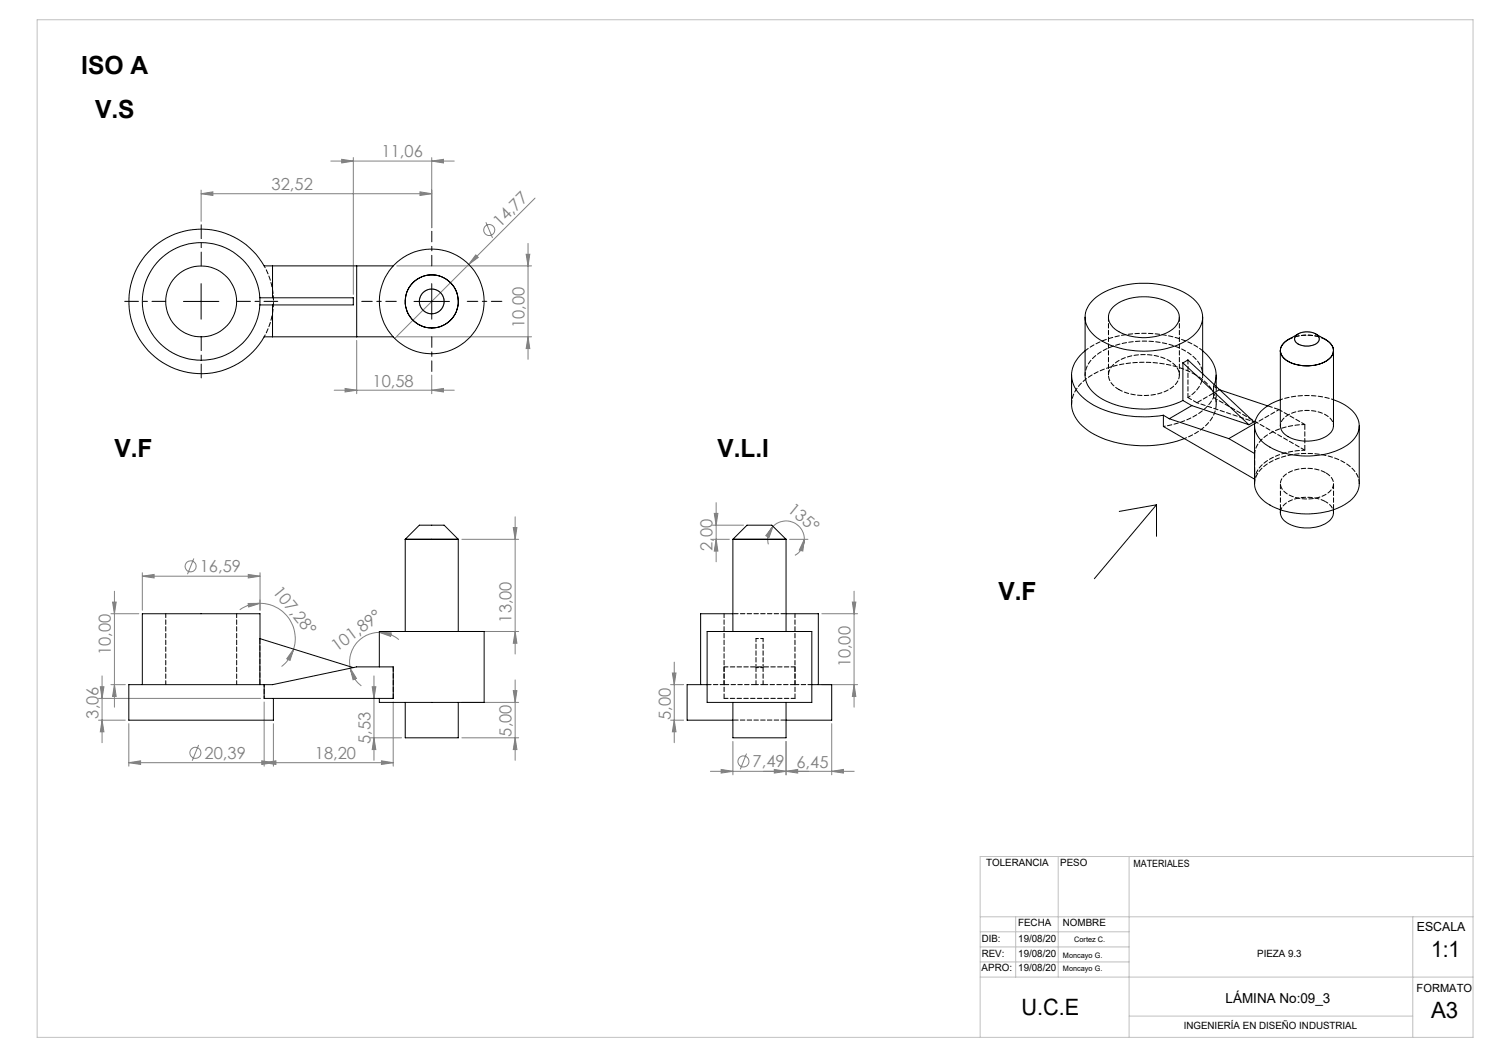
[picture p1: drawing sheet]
<svg xmlns="http://www.w3.org/2000/svg" width="420mm" height="297mm" viewBox="0 0 420 297" stroke-linecap="round" stroke-linejoin="round" font-family="sans-serif">
<g fill="none" stroke="#808080" stroke-width=".28">
<path d="M56.7 54.6l3.3-.5v1zM56.7 53.6v8.8M56.7 54.6h65.1M93.3 45.4h34.8M96.4 44.9l3.3 .5-3.3 .6zM99.7 44.4v38.6M118.5 54.1l3.3 .5-3.3 .5zM121.8 45.4l3.3-.5v1.1zM121.8 44.4v19.8M150.9 55.9l-39.6 39.6M111.9 75h38M134.2 71.9l.7 .7-2.7 2z"/>
<path d="M137.1 62.7l1.8 4.4M148.4 71.7h1l-.5 3.3zM148.9 68.6v32.7M100.6 96v15.1M111.9 95h38M148.9 95l.5 3.3h-1zM365.5 94.6a4.8 4.8 0 0 1 6.5 .4 2.08 2.08 0 0 1-2.3 2.5 4 4 0 0 1-4.5-1.7v-.6zM94.3 110.1h33.8M97.3 109.6l3.3 .5-3.3 .5zM121.8 110.1l3.3-.5v1zM121.8 105.8v5.3M54.7 157.5l-1.8 4.5"/>
<path d="M130.3 152.1h16M144.8 148.8h1l-.5 3.3zM145.3 145.8v38.7M201 152.1h4.7M201 148.1h8.7M201.5 144.8h1l-.5 3.3zM202 141.8v16.7M202 152.1l.5 3.3h-1zM218.1 148.4l-1.2 3.2-.9-.5zM218.1 148.4a5.2 5.2 0 0 1 5.6-1.1 5.2 5.2 0 0 1 3.2 4.8M218.1 148.4a5.2 5.2 0 0 0-1.4 5.1M222.7 152.1h5.2"/>
<path d="M226.9 152.1l-.5 3.3-.9-.3zM226.9 152.1a5.2 5.2 0 0 1-2.7 4.5M31.3 173.1h7.9M31.7 169.8h1.1l-.5 3.3zM32.3 166.8v32.7M40.1 162.5l3.4-.5v1zM40.1 161.5v10.6M40.1 162.5h33.2M70 170.2h3.3l-3.2 1zM70 162l3.3 .5-3.3 .5zM73.3 170.2a10 10 0 0 1 9.5 12.9M73.3 170.2l-3.2 .5-2.5 1.3"/>
<path d="M73.3 161.5v10.6M107 178.4l3.3 .1-.1 1zM107 178.4a8.4 8.4 0 0 0-8.2 10.1M107 178.4l2.9 .5 2.6 1.5M130.3 178.1h16M145.3 178.1l.5 3.3h-1zM231.8 173.1h10.1M240.4 169.8h1l-.5 3.3zM240.9 166.8v32.7M27.8 197h45.7M28.3 193.7h1l-.5 3.3zM28.8 190.6v18.9"/>
<path d="M31.3 193.1h4M32.3 193.1l.5 3.3h-1.1zM74.5 198v18.1M82.8 183.1l-1 3.2-.9-.5zM82.8 183.1l-1.2 2.5-1.1 1.5-1.1 .9M98.8 188.5l1.7 2.8-.9 .4zM98.8 188.5l1.1 2.8 2 2.2M105 193.7h1l-.5 3.3zM105.5 190.6v23.9M110.9 198v18.1M130.3 198.1h16M144.8 194.8h1l-.5 3.3z"/>
<path d="M145.3 191.8v22.7M189.2 193.1h3.6M189.7 189.8h1l-.5 3.3zM190.2 186.8v22.7M231.8 193.1h10.1M240.9 193.1l.5 3.3h-1zM27.8 203.1h7.5M28.8 203.1l.5 3.3h-1zM36.3 215.1l3.4-.5v1zM36.3 204.1v12M56 210.1l-1.8 4.5M73.8 214.6l3.3 .5-3.3 .5z"/>
<path d="M74.5 215.1l3.3-.5v1zM77.1 204.1v12M104.5 208.1h8.8M105.5 208.1l.5 3.3h-1zM107.6 214.6l3.3 .5-3.3 .5zM110.9 215.1h-74.6M130.3 208.1h16M145.3 208.1l.5 3.3h-1zM189.2 203.1h3.6M190.2 203.1l.5 3.3h-1zM203.4 217l3.3 .6-3.3 .4zM206.7 209.1v9.4"/>
<path d="M210.6 212.5l-1.8 4.5M218.4 217l3.3 .6-3.3 .4zM221.7 217.6l3.3-.6v1zM221.7 209.1v9.4M234.6 217.6l3.3-.6v1zM234.6 204.1v14.4M240.9 217.6h-40.5"/>
<circle cx="138" cy="64.9" r="1.56"/>
<circle cx="121.8" cy="85" r="3.5"/>
<circle cx="53.8" cy="159.8" r="1.56"/>
<circle cx="55.1" cy="212.3" r="1.55"/>
<circle cx="209.7" cy="214.8" r="1.55"/>
</g>
<path d="M51.8 85h9.9M56.7 80v10M116.8 85h10M121.8 80v10M326.2 142.4l-17.5 20.8M326.2 142.4v8.9M326.2 142.4l-10.5 1.8" fill="none" stroke="#000" stroke-width=".28"/>
<path d="M10.5 5.6h405v287h-405zM276.5 258.6h139M286.5 258.6v17M298.5 241.6v34M318.5 241.6v51M398.5 258.6v34M415.5 241.6h-139v51M276.5 267.1h42M276.5 271.3h42M276.5 262.8h42M276.5 275.6h139M318.5 286.6h80" fill="none" stroke="#c0c0c0" stroke-width=".28"/>
<path d="M121.8 75v-9.8M111.8 85h-9.8M121.8 95v9.8M131.8 85h9.8" fill="none" stroke="#000" stroke-width=".28" stroke-dasharray="15.2 1.3 1.3 1.3" stroke-dashoffset="12.3"/>
<path d="M56.8 75v-11.6M46.8 85h-11.6M56.8 95v11.6M66.8 85h11.5" fill="none" stroke="#000" stroke-width=".28" stroke-dasharray="15.2 1.3 1.3 1.3" stroke-dashoffset="11.3"/>
<g fill="#808080">
<path d="M134.2 71.9l.7 .7-2.7 2z"/>
<path d="M82.8 183.1l-1 3.2-.9-.5zM70 170.2h3.3l-3.2 1z"/>
<path d="M226.9 152.1l-.5 3.3-.9-.3zM218.1 148.4l-1.2 3.2-.9-.5z"/>
<path d="M73.8 214.6l3.3 .5-3.3 .5zM36.3 215.1l3.4-.5v1zM70 162l3.3 .5-3.3 .5zM40.1 162.5l3.4-.5v1zM221.7 217.6l3.3-.6v1zM203.4 217l3.3 .6-3.3 .4z"/>
<path d="M56.7 54.6l3.3-.5v1zM118.5 54.1l3.3 .5-3.3 .5zM96.4 44.9l3.3 .5-3.3 .6zM121.8 45.4l3.3-.5v1.1zM97.3 109.6l3.3 .5-3.3 .5zM121.8 110.1l3.3-.5v1zM218.4 217l3.3 .6-3.3 .4zM234.6 217.6l3.3-.6v1z"/>
<path d="M107 178.4l3.3 .1-.1 1zM98.8 188.5l1.7 2.8-.9 .4z"/>
<path d="M28.8 203.1l.5 3.3h-1zM28.3 193.7h1l-.5 3.3zM145.3 208.1l.5 3.3h-1zM144.8 194.8h1l-.5 3.3zM145.3 178.1l.5 3.3h-1zM144.8 148.8h1l-.5 3.3zM240.9 193.1l.5 3.3h-1zM240.4 169.8h1l-.5 3.3zM202 152.1l.5 3.3h-1zM201.5 144.8h1l-.5 3.3z"/>
<path d="M31.7 169.8h1.1l-.5 3.3zM32.3 193.1l.5 3.3h-1.1zM105 193.7h1l-.5 3.3zM105.5 208.1l.5 3.3h-1zM148.4 71.7h1l-.5 3.3zM148.9 95l.5 3.3h-1zM189.7 189.8h1l-.5 3.3zM190.2 203.1l.5 3.3h-1z"/>
<path d="M74.5 215.1l3.3-.5v1zM107.6 214.6l3.3 .5-3.3 .5z"/>
</g>
<g fill="none" stroke="#000" stroke-width=".28">
<path d="M76.9 75v9M100.6 75v20M110.9 75h-36.4a20.4 20.4 0 0 0-30.8-5.7 20.4 20.4 0 0 0 0 31.4 20.4 20.4 0 0 0 30.8-5.7h36.4M73.3 84h26.4v2h-26.4M76.9 86v9M306.1 89.5v16.3a8.2 8.2 0 0 0 4.9 6.8 26.1 26.1 0 0 0 22.7 .4M306.1 99a8.2 8.2 0 0 0-3.3 9.4 14.4 14.4 0 0 0 8.8 7.3 33.6 33.6 0 0 0 16.6 1.4M308.1 84.9a20.5 20.5 0 0 1 14.6-5 21 21 0 0 1 14.5 5 6.4 6.4 0 0 1-.6 9.7 23.6 23.6 0 0 1-18.6 4.1 16.6 16.6 0 0 1-10.9-5.9 6.1 6.1 0 0 1 1-7.9zM313.9 86.7a14.4 14.4 0 0 1 13.6-2.3 6.6 6.6 0 0 1 5.1 4.8 5.5 5.5 0 0 1-4.3 5 15.3 15.3 0 0 1-13.9-1.5 3.9 3.9 0 0 1-.5-6zM339.2 99a8.1 8.1 0 0 1 3.3 9.5M339.2 89.5v15.9M361.1 98.9v21.2a4.4 4.4 0 0 0 3.5 3.7 11.3 11.3 0 0 0 10.4-1.5l1-1.2 .1-.9v-21.3"/>
<path d="M365.5 94.7a4.9 4.9 0 0 1 6.5 .3 1.8 1.8 0 0 1-1.8 2.4 4.2 4.2 0 0 1-5-1.5v-.6zM366.2 94.2l-2.9 1.6a3.2 3.2 0 0 0-2.1 3.1 3.2 3.2 0 0 0 2.1 3 11.2 11.2 0 0 0 11.7-.8 3 3 0 0 0-.8-5.1l-3.1-1.8M302.3 105.8v8.2a10 10 0 0 0 5.5 8 32.3 32.3 0 0 0 26.3 1.7M328.2 117.1v3.2l25.7 14.8M328.2 117.1l1.6 1M329.8 118.1l16.8 5.6M333.7 102.3l1.4-.8 18.6 17.5-1.4 .8M333.7 102.3l18.6 17.5M333.7 113l2.5 1.4M333.7 102.3v10.7M336.2 114.4l-6.4 3.7M336.2 114.4l16.1 5.4"/>
<path d="M343 105.8v3.2M344.1 110l13.4 4.5M353.9 119.5l-7.3 4.2M361.1 112.7a10.9 10.9 0 0 0-6.9 5.7 6.3 6.3 0 0 0 3.2 7.3 22.3 22.3 0 0 0 23.3-.7 5.8 5.8 0 0 0 .2-9.7l-2.2-1.5-2.6-1.1M346.6 123.7l7.3 4.2M353.9 120.1v16.3a7.7 7.7 0 0 0 5.1 6.5 22.8 22.8 0 0 0 21-1.1 6.6 6.6 0 0 0 3.4-5.4v-16.3M114.3 152.1h15M114.3 152.1l4-4h7l4 4M114.3 152.1v26M129.3 152.1v26M206.7 152.1h15M206.7 152.1l4-4h7l4 4"/>
<path d="M206.7 152.1v26M221.7 152.1v26M361.1 143.8a4.1 4.1 0 0 0 3.1 4.3 11 11 0 0 0 11-1.5l.8-1.3 .1-1.5M199.5 178.1h29.5v20h-29.5zM206.7 173.1h-9.1v20M221.7 173.1h9.1v20M40.1 193.1v-20h33.2v20M73.3 180.1l26.4 8.2M74.5 193.1h-38.2v10h40.8v-6.1M74.5 193.1h2.4l23.7-5h10.3v8.9h-36.4zM107 188.1v-10h29.6v20h-29.6v-1.1M114.3 198.1v10h15v-10"/>
<path d="M199.5 193.1h-5.7v10h12.9M206.7 198.1v10h15v-10M229 193.1h5.6v10h-12.9"/>
<circle cx="56.7" cy="85" r="10"/>
<circle cx="56.7" cy="85" r="16.6"/>
<circle cx="121.8" cy="85" r="7.5"/>
<circle cx="121.8" cy="85" r="3.5"/>
<circle cx="121.8" cy="85" r="14.8"/>
</g>
<path d="M337.1 105.6a10 10 0 0 1 5.9 9 11 11 0 0 1-6.6 8.1l-2.3 1M376.1 112.7a24.4 24.4 0 0 0-14.9 0M374 141.5a3.7 3.7 0 0 1 2.1 3.1M74.5 197v-3.9M213.2 193.1h2M215.2 180.1h-2M215.2 188.3h-2" fill="none" stroke="#000" stroke-width=".28" stroke-dasharray="1.3 .6" stroke-dashoffset=".6"/>
<path d="M337.6 113.6l6.4-3.7M361.2 136.4v7.4M374 133.4a3.2 3.2 0 0 1 2.1 2.7 3.2 3.2 0 0 1-1.7 3.1 11 11 0 0 1-12.2-.6 3.1 3.1 0 0 1 1-5.2 11.7 11.7 0 0 1 10.8 0M361.2 144.6a4.2 4.2 0 0 1 3.2-3.6 11.9 11.9 0 0 1 9.6 .5M376.1 143.8v-7.4M206.7 173.1h15M73.3 180.1v13M221.7 203.1h-15" fill="none" stroke="#000" stroke-width=".28" stroke-dasharray="1.3 .6" stroke-dashoffset="-.2"/>
<path d="M339.3 105.8v-.4M342.3 112.1v-3.2M342.5 108.5l-.2 .4M344.1 110l-.1-.1M353.9 135.1h.1M353.9 127.9h.1M110.9 197v-8.9M204.2 197v-8.9M224.2 197v-8.9" fill="none" stroke="#000" stroke-width=".28" stroke-dasharray="1.3 .6"/>
<path d="M306.1 98.9a29.5 29.5 0 0 1 22.3-4.4 23.8 23.8 0 0 1 10.9 4.4M315.6 109.9a15.1 15.1 0 0 0 15.3-.9 4 4 0 0 0-.5-6.9 15 15 0 0 0-16 .4 4 4 0 0 0 .6 7l.6 .4M368 119.7l-7.2-4.2M46.8 173.1v20M204.2 173.1v20M66.8 193.1v-20M204.2 197h20M204.2 193.1h-4.7M224.2 193.1v-20M224.2 188.1h-20M229 193.1h-4.8" fill="none" stroke="#000" stroke-width=".28" stroke-dasharray="1.3 .6" stroke-dashoffset=".2"/>
<path d="M74.5 95a20.4 20.4 0 0 0 0-20M353.7 119l-16.1-5.4M361.2 120.1a4.5 4.5 0 0 1 3.6-3.7 11 11 0 0 1 10.4 1.5l.6 .9 .3 1.3" fill="none" stroke="#000" stroke-width=".28" stroke-dasharray="1.3 .6" stroke-dashoffset=".7"/>
<path d="M374 95.8a11.7 11.7 0 0 0-10.6 0M360.8 115.5l-3.2-1M353.9 135.1v-7.2M368 127v-7.3M204.2 193.1h9M215.2 193.1h9" fill="none" stroke="#000" stroke-width=".28" stroke-dasharray="1.3 .6" stroke-dashoffset="-.1"/>
<path d="M368 119.7a17.3 17.3 0 0 0-12.7 5l-1.1 1.9-.3 1.3M353.9 135.1a8.2 8.2 0 0 1 5.6-6.3 22.2 22.2 0 0 1 8.5-1.8" fill="none" stroke="#000" stroke-width=".28" stroke-dasharray="1.3 .6" stroke-dashoffset=".4"/>
<path d="M312.7 89.5v16.3M332.7 105.8v-16.3M335.1 101.5v10.6M335.1 112.1l2.5 1.5M342.3 112.1l25.7 14.9M343.1 113.9v-4.9M383.4 136.4a8.1 8.1 0 0 0-5.6-6.7 22.8 22.8 0 0 0-20.9 1.5 6.7 6.7 0 0 0-3 5.2M213.2 188.3v4.8M215.2 188.3v4.8" fill="none" stroke="#000" stroke-width=".28" stroke-dasharray="1.3 .6" stroke-dashoffset=".1"/>
<path d="M335.1 112.1a7.2 7.2 0 0 0 3.8-8.3 12.2 12.2 0 0 0-8.2-6.4 25.9 25.9 0 0 0-20.6 2.1 7.8 7.8 0 0 0-4 6.3M353.9 119.5l6.9-4" fill="none" stroke="#000" stroke-width=".28" stroke-dasharray="1.3 .6" stroke-dashoffset=".5"/>
<path d="M302.3 113.9a9.7 9.7 0 0 1 5.3-7.9 31.6 31.6 0 0 1 29.5-.4M213.2 188.3v-8.2M215.2 188.3v-8.2" fill="none" stroke="#000" stroke-width=".28" stroke-dasharray="1.3 .6" stroke-dashoffset=".3"/>
<path d="M328.2 120.3a21 21 0 0 0 13.2-6.7l.9-1.5" fill="none" stroke="#000" stroke-width=".28" stroke-dasharray="1.3 .6" stroke-dashoffset=".8"/>
<path d="M344 109.9l-1.7-1" fill="none" stroke="#000" stroke-width=".28" stroke-dasharray="1.3 .6" stroke-dashoffset="1"/>
<g font-size="7.1">
<text x="22.9" y="20.9">ISO A</text>
<text x="26.8" y="33.2">V.S</text>
<text x="32.3" y="128.8">V.F</text>
<text x="202.4" y="128.8">V.L.I</text>
<text x="281.6" y="169.1">V.F</text>
</g>
<g font-size="6.3">
<text x="403.7" y="270">1:1</text>
<text x="288.1" y="286.2">U.C.E</text>
<text x="403.7" y="287.2">A3</text>
</g>
<g font-size="4.7" fill="#808080">
<text x="107.6" y="44.4">11,06</text>
<text x="76.6" y="53.6">32,52</text>
<text x="141" y="64.3" transform="rotate(-45 141 64.3)">14,77</text>
<text x="147.9" y="92.6" transform="rotate(-90 147.9 92.6)">10,00</text>
<text x="105.1" y="109">10,58</text>
<text x="222" y="144.3" transform="rotate(40 222 144.3)">135°</text>
<text x="201" y="155.5" transform="rotate(-90 201 155.5)">2,00</text>
<text x="56.4" y="161.4">16,59</text>
<text x="76.8" y="166.9" transform="rotate(51 76.8 166.9)">107,28°</text>
<text x="144.3" y="175.6" transform="rotate(-90 144.3 175.6)">13,00</text>
<text x="31.3" y="184.8" transform="rotate(-90 31.3 184.8)">10,00</text>
<text x="95" y="184" transform="rotate(-36 95 184)">101,89°</text>
<text x="239.9" y="188.3" transform="rotate(-90 239.9 188.3)">10,00</text>
<text x="27.8" y="202.7" transform="rotate(-90 27.8 202.7)">3,06</text>
<text x="189.2" y="203" transform="rotate(-90 189.2 203)">5,00</text>
<text x="104.5" y="209.9" transform="rotate(-90 104.5 209.9)">5,53</text>
<text x="144.3" y="207.7" transform="rotate(-90 144.3 207.7)">5,00</text>
<text x="57.7" y="214">20,39</text>
<text x="88.8" y="214.1">18,20</text>
<text x="212.3" y="216.5">7,49</text>
<text x="224.7" y="216.5">6,45</text>
</g>
<text font-size="3.9" x="345.7" y="283">LÁMINA No:09_3</text>
<text font-size="3.5" x="399.6" y="262.6">ESCALA</text>
<text font-size="3.2" x="399.6" y="279.7">FORMATO</text>
<g font-size="2.8">
<text x="278.1" y="244.3">TOLERANCIA</text>
<text x="299.1" y="244.3">PESO</text>
<text x="319.7" y="244.6">MATERIALES</text>
<text x="287.2" y="261.3">FECHA</text>
<text x="299.8" y="261.3">NOMBRE</text>
<text x="276.9" y="265.8">DIB:</text>
<text x="287.2" y="265.8">19/08/20</text>
<text x="276.9" y="273.8">APRO:</text>
<text x="276.9" y="270.1">REV:</text>
<text x="287.2" y="270.1">19/08/20</text>
<text x="287.2" y="273.8">19/08/20</text>
<text x="354.6" y="270.1">PIEZA 9.3</text>
<text x="333.9" y="290.3">INGENIERÍA EN DISEÑO INDUSTRIAL</text>
</g>
<g font-size="2.1">
<text x="303" y="265.8">Cortez C.</text>
<text x="299.8" y="270.1">Moncayo G.</text>
<text x="299.8" y="273.8">Moncayo G.</text>
</g>
</svg>
